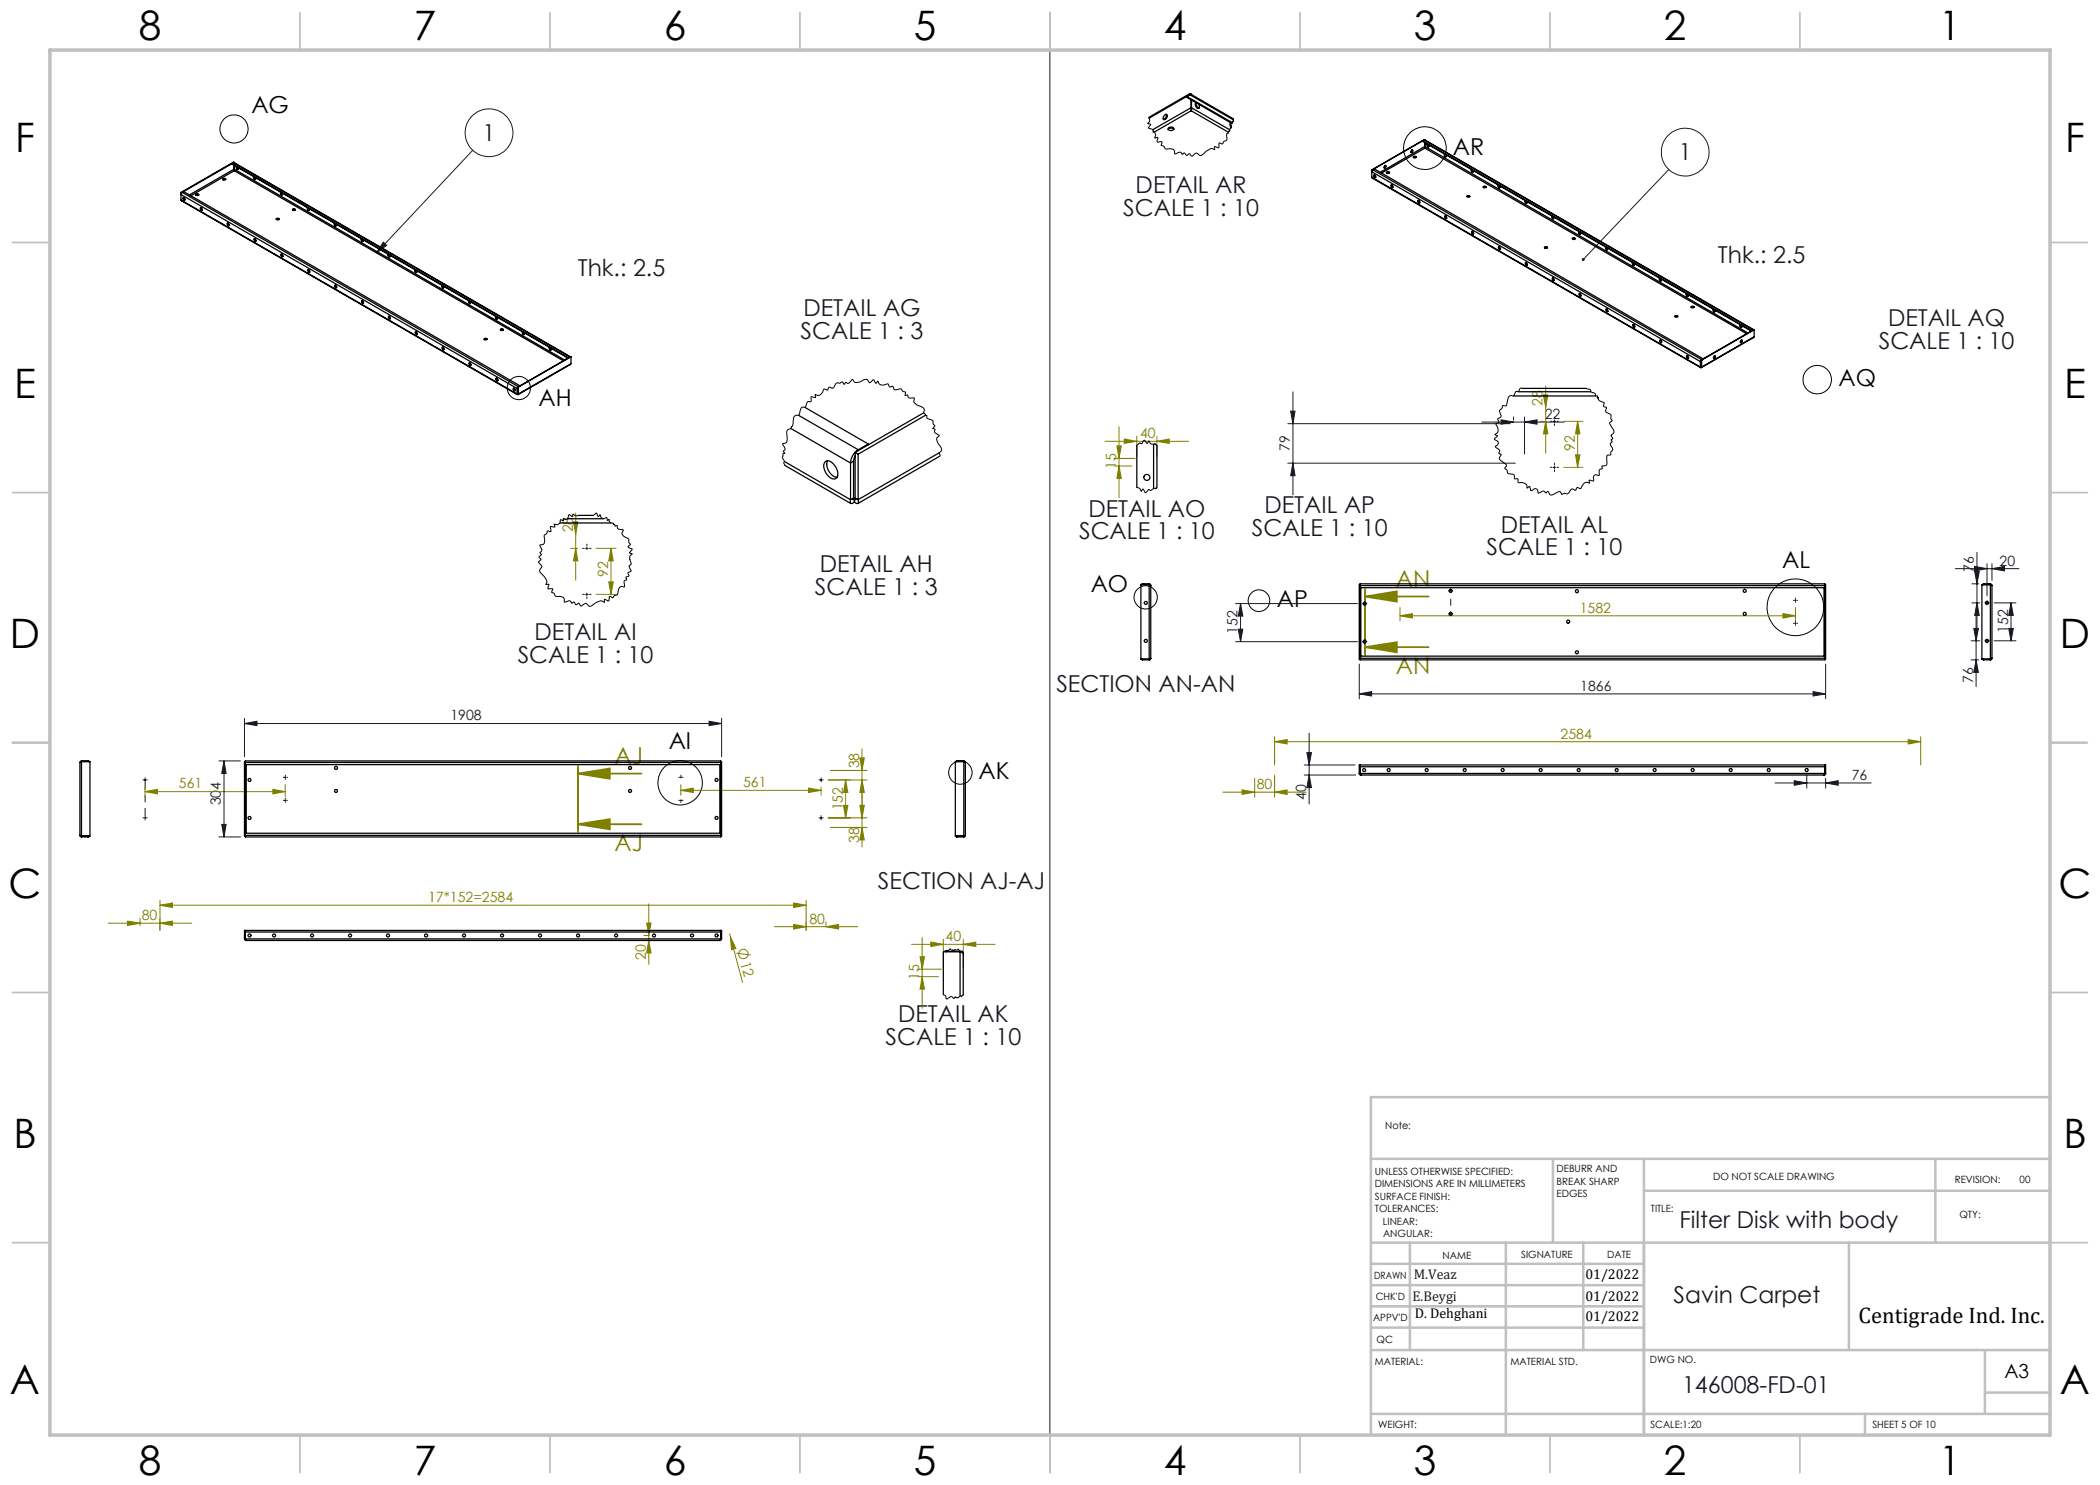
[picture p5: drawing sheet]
<svg xmlns="http://www.w3.org/2000/svg" width="420mm" height="297mm" viewBox="0 0 420 297" stroke-linecap="round" stroke-linejoin="round" font-family="sans-serif">
<g fill="none" stroke="#808000" stroke-width=".2">
<path d="M308.7 79h.9l-.5 2.5zM309.1 77.3v13.3M221 88.3h16.7M222.8 93.2h3.6M222.8 91.7h4.2M223.4 89.2h.9l-.5 2.5zM223.8 85.3v14.3M223.8 93.2l.5 2.5h-.9zM224.9 87.8l2.5 .5-2.5 .4zM227.4 87.2v4.1M231.4 88.3l2.5-.5v.9zM231.4 87.2v4.1"/>
<path d="M308.1 84.3h.9M309.1 84.3l.5 2.5h-.9zM312.7 84.3h3.8M312.7 93.5h3.8M315.1 91h.9l-.5 2.5zM315.5 84.3l.5 2.5h-.9zM315.5 84.3v9.2M114.1 109.7h1.4M114.7 104.4h.9l-.5 2.5zM115.1 102.6v13.4M115.1 109.7l.5 2.5h-.9zM119.2 118.9h4"/>
<path d="M119.2 109.7h4M121.7 116.4h1l-.5 2.5zM122.2 109.7v9.2M122.2 109.7l.5 2.5h-1zM280 123.2l2.5-.5v.9zM280 121.5v2.7M280 123.2h79.1M356.6 122.7l2.5 .5-2.5 .4zM359.1 121.5v2.7M29 158.3l2.5-.4v.9zM29 157.4v1.9M29 158.3h28"/>
<path d="M54.6 157.9l2.4 .4-2.4 .5zM57 156.9v2.4M136.2 158.1l2.4-.5v.9zM136.2 156.9v2.2M136.2 158.1h28M161.7 157.6l2.5 .5-2.5 .4zM164.2 157.4v1.7M165.6 156h7.8M166.1 154.1h7.3M169.1 156l.5 2.5h-.9zM169.1 156v7.6M172 151.6h.9l-.5 2.5z"/>
<path d="M172.4 149.8v19.6M172.4 156l.5 2.5h-.9zM244.6 158.4h16.7M248.4 158l2.5 .4-2.5 .5zM250.9 155.7v3.8M254.9 148.3l2.5-.4v.9zM254.9 147.4v5.6M254.9 148.3h129.2M254.9 158.4l2.5-.4v.9zM254.9 155v4.5M381.6 147.9l2.5 .4-2.5 .5zM384.1 147.4v5.6"/>
<path d="M165.6 163.6h7.8M166.1 165.5h7.3M168.7 161.1h.9l-.5 2.5zM172 161.1h.9l-.5 2.5zM172.4 165.5l.5 2.5h-.9zM21.7 184.6h16.6M25.5 184.2l2.5 .4-2.5 .5zM28 183.7v1.4M32 184.6l2.5-.4v.9zM32 181l2.5-.4v.9zM32 180.1v6M32 181h129.2"/>
<path d="M128.8 187.1h1M129.3 184.6h.9l-.4 2.5zM129.8 188.1l.4 2.5h-.9zM129.8 180.8v12.1M145.9 186.8l.2 .6M146.1 187.4l1.1 2.3-.9 .2zM146.1 187.4l2.4 9.1M147.2 190.6l2.9 .4M154.9 185.3h16.7M158.7 184.9l2.5 .4-2.5 .5zM158.7 180.6l2.5 .4-2.5 .5zM161.2 180.1v6"/>
<path d="M165.2 185.3l2.5-.4v.9zM165.2 184.4v.7M182.3 188.9h16.7M183.4 195.3h4.3M183.4 193.8h4.9M184 191.3h.9l-.5 2.5zM184.4 195.3l.5 2.5h-.9zM184.4 187.5v14.2M186.2 188.4l2.5 .5-2.5 .4zM188.7 187.9v5.6M192.7 188.9l2.5-.5v.9zM192.7 187.9v5.6"/>
<circle cx="148.7" cy="190.8" r=".93"/>
</g>
<g fill="none" stroke="#000" stroke-width=".2">
<circle cx="46.8" cy="25.8" r="2.82"/>
<circle cx="285" cy="29.6" r="4.3"/>
<circle cx="103.8" cy="77.6" r="2.32"/>
<circle cx="363.4" cy="75.9" r="2.85"/>
<circle cx="229.1" cy="119.5" r="2.32"/>
<circle cx="251.8" cy="120.1" r="2.16"/>
<circle cx="359.1" cy="121.4" r="5.7"/>
<circle cx="136" cy="156.6" r="4.4"/>
<circle cx="192.1" cy="154.5" r="2.33"/>
</g>
<path d="M273 119.3l6.4-1v2zM273 119.3h12.7M273 117.7v13.3M273 129.4l6.4-1v2.1zM273 129.4h12.7M115.6 154.7l6.4-1v2zM115.6 154.7h12.7M115.6 153.1v13.3M115.6 164.8l6.4-1v2.1zM115.6 164.8h12.7" fill="none" stroke="#808000" stroke-width=".35"/>
<g fill="none" stroke="#191924" stroke-width=".2">
<path d="M210 10v277M94.5 30.1l-19.2 20.5M333.8 33.9l-17.1 18M76.7 48.4l.6 .7-2 1.5zM258.6 78.4v20.6M257.6 92.6h45.5M257.6 84.7h44.4M258.1 82.2h.9l-.4 2.5zM258.6 92.6l.4 2.5h-.9zM296.4 84.4h16.4M300.2 84l2.5 .4-2.5 .4zM302.7 83.4v.6"/>
<path d="M304.9 84.4l2.5-.4v.8zM304.9 83.4v7.4M310.6 84.3h.5M310.6 93.5h.5M310.9 84v.5M310.9 93.2v.5M117.1 118.9h.5M117.4 118.6v.5M359.1 119.9v.3M391.1 113.7h12.7M394.4 116.8h1.3M394.9 113.3l2.5 .4-2.5 .5z"/>
<path d="M394.9 114.3h1l-.5 2.5zM395.4 110.5v16.4M397.4 112.7v6.5M398.4 113.7l2.5-.4v.9zM398.4 112.7v3.4M247.1 120.7h24.4M247.1 128.3h24.4M247.6 125.8h1l-.5 2.5zM248.1 120.7l.5 2.5h-1zM248.1 120.7v7.6M271.9 138.8l2.4-.5v.9zM271.9 132.8v7"/>
<path d="M271.9 138.8h93.2M272.8 120.7h.2M272.8 128.3h.2M272.9 120.6v.3M272.9 128.2v.2M290 122.8h.3M290.1 122.7v.2M359 120.1h.2M359 124.7h.2M359.1 124.6v.2M362.6 138.3l2.5 .5-2.5 .4zM365.1 132.8v7"/>
<path d="M394.2 128.2h1.8M394.2 132h1.5M394.4 120.6h1.6M394.8 125.7h.9l-.5 2.5zM395.2 132l.5 2.5h-.9zM395.2 121.8v15.5M395.4 120.6l.5 2.5h-1zM397.3 120.6h.2M397.4 120.4v.3M398.8 120.6h4.4M398.8 128.2h4.4M401.7 125.7h1l-.5 2.5z"/>
<path d="M402.2 120.6l.5 2.5h-1zM402.2 120.6v7.6M28.9 156h.2M29 155.9v.2M43.8 152.2h4.3M44.8 152.2l.4 2.5h-.9zM44.8 152.2v15.2M48.9 144.7l2.5-.5v.9zM48.9 143.7v7.6M48.9 144.7h95.4M56.9 155.5h.3M57 155.4v.2"/>
<path d="M57 159.9v.3M136.2 159.9v.3M141.8 144.2l2.5 .5-2.5 .4zM144.3 143.7v7.6M164.1 156h.2M164.2 155.9v.2M260.8 153h10.2M260.8 155h10.3M261.4 150.5h.9l-.5 2.5zM261.8 155l.5 2.5h-.9zM261.8 146.6v14.2M355 156.6h19.2"/>
<path d="M358.8 156.1l2.6 .5-2.6 .5zM361.4 155v2.6M365.1 156.6l2.5-.5v1zM365.1 155.7v1.9M43.8 167.4h4.3M44.3 164.9h.9l-.4 2.5zM56.9 160.1h.3M136 160.1h.3M164.1 163.6h.2M164.2 163.5v.2"/>
<circle cx="97.8" cy="26.5" r="4.8"/>
<circle cx="337" cy="30.4" r="4.8"/>
</g>
<g fill="none" stroke="#191924" stroke-width=".2" stroke-dasharray="15.2 1.3 1.3 1.3">
<path d="M310.4 84.3h-.4M310.4 93.5h-.4M310.9 83.8v-.4M310.9 84.8v.3M310.9 93v-.4M310.9 94v.3M311.4 84.3h.3M311.4 93.5h.3M116.9 118.9h-.4M116.9 109.7h-.4M117.4 119.4v.3M117.4 109.7v-.3"/>
<path d="M117.4 109.7h-.3M117.4 109.7v.2M117.4 109.7h.2M117.4 109.2v-.4M117.9 118.9h.3M117.9 109.7h.3M289.9 118.2h-.2M290.1 118.2v-.2M290.1 118.2h-.1M290.1 118.2v.1M290.1 118.2h.2M290.1 117.9v-.2"/>
<path d="M290.4 118.2h.2M359.1 119.8v-.2M272.7 120.7h-.2M272.7 128.3h-.2M273 120.5v-.2M273 121v.1M273 128.1v-.2M273 128.6v.1M273.2 120.7h.2M273.2 128.3h.2M289.9 122.8h-.2M290.1 123v.2"/>
<path d="M290.4 122.8h.2M358.9 120.1h-.2M358.9 124.7h-.2M359.1 120.3v.2M359.1 124.4v-.2M359.1 124.9v.2M359.4 120.1h.1M359.4 124.7h.1M397.2 120.6h-.2M397.2 128.2h-.2M397.4 120.3v-.2M397.4 128.2v-.2"/>
<path d="M397.4 128.2h-.1M397.4 128.2v.1M397.4 128.2h.1M397.4 128.4v.2M397.7 120.6h.1M397.7 128.2h.1M28.8 156h-.2M29 155.7v-.2M29.3 156h.1M56.8 155.5h-.2M57.1 155.2v-.2M57.1 155.7v.2"/>
<path d="M57.1 159.8v-.2M57.3 155.5h.2M135.9 155.5h-.2M136.2 155.5v-.2M136.2 155.5h-.1M136.2 155.5v.1M136.2 155.5h.1M136.2 155.2v-.2M136.4 155.5h.2M164 156h-.2M164.2 155.7v-.2M164.2 156.2v.2"/>
<path d="M164.5 156h.1M28.8 163.6h-.2M29 163.6v-.2M29 163.6h-.1M29 163.6v.1M29 163.6h.1M29 163.8v.2M29.3 163.6h.1M56.8 160.1h-.2M57.1 160.3v.2M57.3 160.1h.2M135.9 160.1h-.2"/>
<path d="M136.2 160.3v.2M136.4 160.1h.2M164 163.6h-.2M164.2 163.3v-.2M164.2 163.8v.2M164.5 163.6h.1"/>
</g>
<path d="M29 163.3v-7.1" fill="none" stroke="#191924" stroke-width=".2" stroke-dasharray="15.2 1.3 1.3 1.3" stroke-dashoffset="13.6"/>
<path d="M290.1 122.5v-4.1" fill="none" stroke="#191924" stroke-width=".2" stroke-dasharray="15.2 1.3 1.3 1.3" stroke-dashoffset="15.1"/>
<g fill="none" stroke="#c0c0c0" stroke-width=".35">
<path d="M60 2.5v7.5M110 2.5v7.5M160 2.5v7.5M210 2.5v7.5M260 2.5v7.5M310 2.5v7.5M360 2.5v7.5M2.5 48.5h7.5M410 48.5h7.5M2.5 98.5h7.5M410 98.5h7.5M2.5 148.5h7.5"/>
<path d="M410 148.5h7.5M2.5 198.5h7.5M410 198.5h7.5M2.5 248.5h7.5M410 248.5h7.5M60 287v7.5M110 287v7.5M160 287v7.5M210 287v7.5M260 287v7.5M310 287v7.5M360 287v7.5"/>
</g>
<g fill="none" stroke="#c0c0c0" stroke-width=".5">
<path d="M410 219.4h-135.8v67.4M274.2 231.8h135.8M310.6 231.8v16.7M328.8 231.8v55.2M328.8 238.2h81.2M387.1 231.8v16.7M274.2 248.5h135.8M274.2 257h54.6M274.2 252.8h54.6M282 248.5v21.5M301.2 248.5v38.3M316.7 248.5v21.5"/>
<path d="M369.8 248.5v21.5M274.2 265.5h54.6M274.2 261.3h54.6M274.2 270h135.8M397 270v12.8M397 278.5h13M274.2 282.8h135.8M373 282.8v4.2"/>
</g>
<path d="M10 10h400v277h-400z" fill="none" stroke="#c0c0c0" stroke-width=".7"/>
<path d="M115.6 154.7l6.4-1v2zM115.6 164.8l6.4-1v2.1zM273 119.3l6.4-1v2zM273 129.4l6.4-1v2.1z" fill="#808000"/>
<path d="M76.7 48.4l.6 .7-2 1.5zM316.4 51.7v.4l.3-.2-.3 .2a.31 .31 0 0 0 .5 0 .31 .31 0 0 0 0-.4 .31 .31 0 0 0-.5 0z" fill="#191924"/>
<g fill="#808000">
<path d="M146.1 187.4l1.1 2.3-.9 .2z"/>
<path d="M356.6 122.7l2.5 .5-2.5 .4zM280 123.2l2.5-.5v.9z"/>
<path d="M136.2 158.1l2.4-.5v.9zM161.7 157.6l2.5 .5-2.5 .4zM29 158.3l2.5-.4v.9zM54.6 157.9l2.4 .4-2.4 .5zM32 181l2.5-.4v.9zM158.7 180.6l2.5 .4-2.5 .5z"/>
<path d="M254.9 148.3l2.5-.4v.9zM381.6 147.9l2.5 .4-2.5 .5z"/>
<path d="M32 184.6l2.5-.4v.9zM25.5 184.2l2.5 .4-2.5 .5zM254.9 158.4l2.5-.4v.9zM248.4 158l2.5 .4-2.5 .5z"/>
<path d="M223.8 93.2l.5 2.5h-.9zM223.4 89.2h.9l-.5 2.5z"/>
<path d="M172.4 156l.5 2.5h-.9zM172 151.6h.9l-.5 2.5zM121.7 116.4h1l-.5 2.5zM122.2 109.7l.5 2.5h-1zM115.1 109.7l.5 2.5h-.9zM114.7 104.4h.9l-.5 2.5zM309.1 84.3l.5 2.5h-.9zM308.7 79h.9l-.5 2.5z"/>
<path d="M184.4 195.3l.5 2.5h-.9zM184 191.3h.9l-.5 2.5z"/>
<path d="M169.1 156l.5 2.5h-.9zM168.7 161.1h.9l-.5 2.5zM172 161.1h.9l-.5 2.5zM172.4 165.5l.5 2.5h-.9zM129.3 184.6h.9l-.4 2.5zM129.8 188.1l.4 2.5h-.9zM315.5 84.3l.5 2.5h-.9zM315.1 91h.9l-.5 2.5z"/>
<path d="M158.7 184.9l2.5 .4-2.5 .5zM165.2 185.3l2.5-.4v.9z"/>
<path d="M186.2 188.4l2.5 .5-2.5 .4zM192.7 188.9l2.5-.5v.9zM224.9 87.8l2.5 .5-2.5 .4zM231.4 88.3l2.5-.5v.9z"/>
</g>
<g fill="#191924">
<path d="M304.9 84.4l2.5-.4v.8zM300.2 84l2.5 .4-2.5 .4z"/>
<path d="M48.9 144.7l2.5-.5v.9zM141.8 144.2l2.5 .5-2.5 .4zM271.9 138.8l2.4-.5v.9zM362.6 138.3l2.5 .5-2.5 .4z"/>
<path d="M394.9 113.3l2.5 .4-2.5 .5zM398.4 113.7l2.5-.4v.9z"/>
<path d="M395.4 120.6l.5 2.5h-1zM394.9 114.3h1l-.5 2.5z"/>
<path d="M258.6 92.6l.4 2.5h-.9zM258.1 82.2h.9l-.4 2.5z"/>
<path d="M44.8 152.2l.4 2.5h-.9zM44.3 164.9h.9l-.4 2.5zM248.1 120.7l.5 2.5h-1zM247.6 125.8h1l-.5 2.5zM261.4 150.5h.9l-.5 2.5zM261.8 155l.5 2.5h-.9zM402.2 120.6l.5 2.5h-1zM401.7 125.7h1l-.5 2.5zM394.8 125.7h.9l-.5 2.5zM395.2 132l.5 2.5h-.9z"/>
<path d="M358.8 156.1l2.6 .5-2.6 .5zM365.1 156.6l2.5-.5v1z"/>
</g>
<g fill="none" stroke="#000" stroke-width=".25">
<path d="M237.4 19.3l9.1 5.2M237.4 19.3v.2l9 5.2M238 19l.3-.1 8.3 4.8M238 19l-.6 .3M238 19l8.6 4.9M238.2 18.8l-8.4 4.8M238.2 18.8v.1M238.2 20v1.6M238.2 18.8l-.2-.1-8.2 4.8M36.2 38.5v1.5M36.2 38.5l.1 .1M36.3 38.6h.1"/>
<path d="M36.4 38.5l-.2 .4 67.2 38.8M36.4 38.5l67.2 38.8M36.4 38.5l.3-.2 67.3 38.8M36.6 39.6a.25 .25 0 0 1 .3 .1 .25 .25 0 0 1-.1 .3zM36.7 39.5l.1 .4 .2 .1M36.9 39.6l-.2 .1M37 39.8l-.2 .1M39.2 39l.2-.1 .4 .1M39.2 38.9l.2-.1a.24 .24 0 0 1 .3 0 .24 .24 0 0 1 0 .4 .24 .24 0 0 1-.4-.1zM44.6 35.9l.2-.1 .4 .1M44.6 35.7h.4a.23 .23 0 0 1-.1 .3 .23 .23 0 0 1-.3-.3zM46.4 32.7l67.2 38.9"/>
<path d="M46.4 32.7l67.2 38.8M46.7 32.6l.1-.1 67.3 38.8-.2 .1M46.7 32.6l-.3 .1M46.7 32.6l67.2 38.8M46.8 33.8v.3M46.8 32.5l-10.5 6.1M46.8 32.5h.1M46.8 33.1v.7M46.8 33.8l-8.9 5.2M46.8 32.5l-.1-.1-10.5 6.1M46.8 34.1l-8.6 5.1M46.8 34.1l65.8 38"/>
<path d="M46.8 33.8l66.1 38.2M47.6 33.5l.1 .2a.25 .25 0 0 1-.4 .1 .25 .25 0 0 1 0-.4l.1 .3 .2 .2M51 35.5a.24 .24 0 0 1 .2 .3 .24 .24 0 0 1-.4 .1 .24 .24 0 0 1-.1-.3l.1-.2 .1 .4 .2 .1M56.2 38.4a.31 .31 0 0 0-.1 .4 .31 .31 0 0 0 .4 .1l-.1-.3M56.2 38.5v.3l.3 .1M232.9 23a.35 .35 0 0 1 .6 0 .35 .35 0 0 1-.1 .5 .41 .41 0 0 1-.3 .4 .41 .41 0 0 1-.5-.2zM233.2 22.9a.77 .77 0 0 1-.5 .9M233.6 25.9a.88 .88 0 0 1 1.2 0M233.8 25.5a.58 .58 0 0 1 .6-.1 .58 .58 0 0 1 .3 .5 .63 .63 0 0 1-.6 .2 .63 .63 0 0 1-.5-.5zM238.2 21.6v.6M238.2 21.6l-7.6 4.3M238.2 22.2l-7.3 4.2"/>
<path d="M238.2 22.2l7.4 4.2M238.3 21.6l-.1 .6M238.3 21.6l7.6 4.3M238.3 20v1.6M239.7 20.8a.41 .41 0 0 1 .2 .5 .41 .41 0 0 1-.4 .3h-.1a.55 .55 0 0 1-.1-1 .87 .87 0 0 0 .6 1M246.2 24.6a.54 .54 0 0 0-.1 .8M246.2 24.6v.5M274.4 35.5v.1l65.7 37.9M274.4 35.5l65.7 37.9M274.4 34v1.5M274.4 34h.1M274.4 34v.1"/>
<path d="M274.6 34l-.2 .4 65.7 37.9M274.6 34l65.7 37.9M274.6 34l.3-.2 65.7 38M274.7 35.1a.25 .25 0 0 1 .4 .1 .25 .25 0 0 1-.1 .3zM274.8 35l.2 .4 .1 .1M275 35.1l-.2 .1M275.1 35.3l-.1 .1M276.9 33.2l.1-.1a.21 .21 0 0 1 .2 .3 .21 .21 0 0 1-.4 0zM277.1 33.1v.3l-.3 .2M277.3 34.5l.2-.1a.24 .24 0 0 1 .3-.1 .24 .24 0 0 1 0 .4 .24 .24 0 0 1-.3 0zM277.3 34.6l.2-.1 .4 .1M278.2 37a.26 .26 0 0 1 .4 .2 .26 .26 0 0 1-.2 .3l-.2-.3z"/>
<path d="M278.3 37l.1 .4 .2 .1M282.4 30a.22 .22 0 0 1 .1 .3 .22 .22 0 0 1-.3 0zM282.5 30v.3l-.3 .2M282.7 31.4l.1-.1a.25 .25 0 0 1 .4 0 .25 .25 0 0 1-.1 .3 .25 .25 0 0 1-.3 0zM282.7 31.5l.1-.1 .4 .1M284.6 28.2l65.7 37.9M284.6 28.2l65.6 38M284.9 28l65.8 37.9M284.9 28l-.3 .2M284.9 28l65.7 38M284.9 29.3l.1 .3M284.9 27.9l-10.5 6.1"/>
<path d="M284.9 27.9v.1M284.9 28.5v.8M284.9 29.3l-8.9 5.2M285 29.6l-8.7 5M285 29.6l64.3 37.1M285 29.3v.3M285 29.3l64.6 37.3M285 28.5v.8M285.5 28.8a.28 .28 0 0 0-.1 .4 .28 .28 0 0 0 .4 0l-.1-.2M285.5 28.8l.1 .4 .2 .1M289.2 31a.21 .21 0 0 1 0 .3 .21 .21 0 0 1-.2 .1 .21 .21 0 0 1-.1-.3l.1-.3v.4l.2 .1M293.4 39.3l.2-.1 .4 .1"/>
<path d="M293.4 39.2l.1-.1a.24 .24 0 0 1 .4 0 .24 .24 0 0 1 0 .4 .24 .24 0 0 1-.4-.1zM294.5 34.1l.1 .2a.25 .25 0 0 1-.3 0 .25 .25 0 0 1 0-.4l.1 .4 .2 .1M296.7 37.5l.2-.2 .3 .2M296.7 37.2h.4a.23 .23 0 0 1-.2 .4 .23 .23 0 0 1-.2-.3zM299.9 37.2l.1 .4h-.2l-.2-.4 .1-.2 .1 .4 .2 .1M36.2 40l67.2 38.9M36.2 40l67.2 38.8M40.1 41.5l.4 .3a.21 .21 0 0 1-.3 .3 .2 .2 0 0 1-.1-.3zM40.1 41.5v.3l.3 .2M45.4 44.7a.25 .25 0 0 1 .4 .1 .25 .25 0 0 1-.2 .4zM45.5 44.6v.2l.3 .3M50.9 47.7a.26 .26 0 0 1 .3 .2 .26 .26 0 0 1-.2 .3l-.2-.2z"/>
<path d="M50.9 47.7l.1 .5h.2M55.2 43.7l.2-.1a.23 .23 0 0 1 .4 .1 .23 .23 0 0 1-.1 .3 .23 .23 0 0 1-.3 0zM55.2 43.8l.2-.1 .4 .1M56.2 50.9a.27 .27 0 0 1 .3 .1 .27 .27 0 0 1-.1 .4l-.2-.3zM56.3 50.8v.4l.3 .1M58.5 42l.1-.1 .5 .1M58.5 41.8h.5a.25 .25 0 0 1-.2 .3 .25 .25 0 0 1-.3-.3zM61.6 54a.25 .25 0 0 1 .3 .1 .25 .25 0 0 1-.1 .4zM61.6 41.6a.26 .26 0 0 0-.1 .3 .26 .26 0 0 0 .4 .1l-.1-.3M61.6 41.6v.3l.2 .1M61.7 53.9l.1 .5h.1M66.9 44.7a.26 .26 0 0 0 0 .3 .26 .26 0 0 0 .3 .1v-.3"/>
<path d="M66.9 44.7l.1 .3 .2 .2M67 57a.28 .28 0 0 1 .3 .2 .28 .28 0 0 1-.2 .4l-.2-.3zM67 57l.1 .4 .2 .1M72.3 47.8a.28 .28 0 0 0 0 .3 .28 .28 0 0 0 .3 .1l-.1-.3M72.3 47.8l.1 .3 .2 .2M77.9 51l.1 .1a.18 .18 0 0 1-.1 .3 .18 .18 0 0 1-.3-.1l.1-.4 .1 .3 .2 .2M83.3 54.1l.1 .2a.26 .26 0 0 1-.5 .1 .26 .26 0 0 1 .1-.4l.1 .3 .3 .2M88.4 57.1a.28 .28 0 0 0 0 .3 .28 .28 0 0 0 .4 .1l-.1-.3M88.4 57.1l.1 .3 .2 .2M283.6 40.1a.27 .27 0 0 1 .3 .2 .27 .27 0 0 1-.1 .3l-.2-.2zM283.7 40.1v.4l.3 .1M289 43.2a.27 .27 0 0 1 .3 .2 .27 .27 0 0 1-.1 .3l-.3-.3z"/>
<path d="M289.1 43.2v.3l.2 .2M294.3 46.4a.25 .25 0 0 1 .4 .1 .25 .25 0 0 1-.2 .3zM294.4 46.3l.1 .3 .2 .2M299.7 49.4a.27 .27 0 0 1 .4 .2 .27 .27 0 0 1-.2 .3l-.2-.2zM299.8 49.4v.3l.3 .2M305.1 52.5a.27 .27 0 0 1 .3 .2 .27 .27 0 0 1-.1 .3l-.3-.3zM305.2 52.5v.3l.3 .2M305.3 40.3v.1a.19 .19 0 0 1 0 .3 .19 .19 0 0 1-.3-.2v-.4l.4 .5M308.9 49.6l.2-.2 .4 .2M308.9 49.4h.5a.26 .26 0 0 1-.2 .3 .26 .26 0 0 1-.3-.2zM310.5 55.6a.26 .26 0 0 1 .3 .2 .26 .26 0 0 1-.1 .3l-.3-.2zM310.6 55.6v.3l.2 .2"/>
<path d="M310.7 43.4l.1 .2a.25 .25 0 0 1-.4 0 .25 .25 0 0 1 0-.4l.1 .4 .2 .1M314.5 47.7l.1-.1a.23 .23 0 0 1 .4 0 .23 .23 0 0 1-.1 .3 .23 .23 0 0 1-.3 0zM314.5 47.8l.1-.1 .4 .1M315.8 46.4l-.1 .2 .3 .3 .1-.1v-.3M315.8 58.7a.27 .27 0 0 1 .4 .2 .27 .27 0 0 1-.1 .3l-.3-.2zM315.8 46.4l.1 .3 .2 .1M315.9 58.7v.2l.3 .3M321.4 49.6a.24 .24 0 0 1 .1 .3 .24 .24 0 0 1-.3 .1 .24 .24 0 0 1-.1-.3l.1-.2v.2l.3 .2M326.8 52.7l.1 .2a.25 .25 0 0 1-.4 0 .25 .25 0 0 1 .1-.3v.2l.2 .3M332.2 55.8a.24 .24 0 0 1 .1 .3 .24 .24 0 0 1-.3 .1 .24 .24 0 0 1-.1-.3v-.2l.1 .2 .2 .3M337.5 58.9a.24 .24 0 0 1 .2 .3 .24 .24 0 0 1-.4 .1 .24 .24 0 0 1-.1-.3l.1-.3v.3l.3 .2M72.3 60.1l.4 .2v.4l-.4-.2z"/>
<path d="M72.4 60.1l.1 .4 .2 .1M77.7 63.2l.2 .1a.24 .24 0 0 1 .3 .3 .24 .24 0 0 1-.3 .2 .24 .24 0 0 1-.2-.3zM77.8 63.2l.1 .4 .2 .1M83 66.4a.29 .29 0 0 1 .4 .1 .29 .29 0 0 1-.1 .4l-.3-.3zM83.1 66.3l.1 .4 .2 .1M88.4 69.5h.3l.1 .2a.16 .16 0 0 1 0 .3 .16 .16 0 0 1-.3-.1zM88.5 69.4l.1 .4 .2 .1M93.8 72.6a.25 .25 0 0 1 .3 .1 .25 .25 0 0 1-.1 .4zM93.9 72.5l.1 .4 .2 .1M94 60.3l.1 .2a.26 .26 0 0 1-.4 .1 .26 .26 0 0 1 .1-.4l.3 .5M96.8 67.7h.6a.27 .27 0 0 1-.3 .3 .27 .27 0 0 1-.3-.3zM96.8 67.9l.3-.2 .3 .2"/>
<path d="M99.2 75.7a.26 .26 0 0 1 .3 .1 .26 .26 0 0 1-.1 .4l-.2-.3zM99.3 75.6v.4l.3 .1M99.4 63.4l.1 .2a.26 .26 0 0 1-.4 .1 .26 .26 0 0 1 .1-.4v.3l.3 .2M100.1 65.9l.2-.1a.23 .23 0 0 1 .3 0 .23 .23 0 0 1 0 .3 .23 .23 0 0 1-.4 0zM100.1 66l.2-.1 .3 .1M102.6 77.7a.25 .25 0 0 1 .4 .1 .25 .25 0 0 1-.2 .4zM102.7 77.6l.1 .4 .2 .1M103.4 78.8l.1 .1M103.4 77.7v1.1M103.5 78.8h.1M103.5 77.6l-.1 .1M103.5 77.6v1.2"/>
<path d="M103.5 78.8h-.1M103.5 78.8v.1M103.6 77.5l-.1 .1M103.6 77.4h.1M103.6 78.8h.1M103.6 77.4v1.4M103.6 77.3l-.2 .4M103.6 77.3h.1M103.6 78.8l.1 .1h-.2M104 77.1h.1M104 77.1l-.4 .2M104.8 66.5l.1 .2a.26 .26 0 0 1-.4 .1 .26 .26 0 0 1 0-.4l.3 .5"/>
<path d="M110.1 69.6l.1 .2a.24 .24 0 0 1-.3 .1 .24 .24 0 0 1 0-.4l.1 .4 .2 .1M113.4 71.7l-.1-.2v.3M113.6 71.5v.1M113.9 71.4l-.3 .1M113.9 71.4h.1M114.2 72.7l-10.6 6.2M114.2 71.4l-10.6 6M114.2 71.4v1.3M114.2 72.7l-10.6 6.1M302.7 79.2h16.4M303.6 78.3h14.5M304.5 77.7h12.8"/>
<path d="M321.2 61.8l.3 .1 .1 .3a.26 .26 0 0 1-.4 0 .26 .26 0 0 1 0-.4zM321.3 61.8v.3l.3 .2M326.6 65a.25 .25 0 0 1 .3 .1 .25 .25 0 0 1-.1 .3zM326.7 64.9l-.1 .2 .4 .3M331.9 68.1a.26 .26 0 0 1 .4 .1 .26 .26 0 0 1-.1 .3zM332 68l.1 .4 .2 .1M335 63.2h.5a.28 .28 0 0 1-.2 .3 .28 .28 0 0 1-.3-.3zM335 63.3l.1-.1 .4 .1M337.4 71.1l.2 .1 .1 .4h-.3zM337.4 71.1v.3l.3 .2M338.2 61.4a.26 .26 0 0 1 .4-.2 .26 .26 0 0 1 .1 .4h-.4zM338.2 61.5l.2-.2 .4 .2"/>
<path d="M340.1 73.4v.2l.1-.1M340.1 72.3v1.1M340.2 73.4h.1M340.2 73.4h-.1M340.2 72.1l-.1 .2M340.2 72h.1M340.2 72v1.5M340.3 71.9l-.2 .4M340.3 71.9h.1M340.3 73.4l-.1 .1M340.3 72v1.4M340.6 71.8l-.3 .1"/>
<path d="M340.6 71.8h.1M342.8 71.2h.1a.25 .25 0 0 1 .2 .3 .25 .25 0 0 1-.4 .1zM342.9 62l.1 .3a.27 .27 0 0 1-.4-.1 .27 .27 0 0 1 .1-.4l.1 .5h.2M343 71.1l-.1 .3-.2 .2M348.1 64.9l-.1 .4 .2 .2h.2l-.1-.4M348.1 65v.3l.3 .1M348.2 68.1l.1-.1a.24 .24 0 0 1 .1 .4 .24 .24 0 0 1-.3 0zM348.4 68l-.1 .3-.2 .2M350.3 66.1v.1M350.6 66l-.3 .1M350.6 66h.1M350.7 65.9l-.1 .1"/>
<path d="M350.7 65.9l-10.5 6.1M350.7 65.9l.1 .1M350.8 67.3l-10.5 6.2M350.8 66l-10.5 6M350.8 66v1.3M350.8 67.3l-10.5 6.1M156.9 92.3l13.2 7.6M157 93.1l13.2 7.6M158.2 85.7l11.9 6.9M159.7 83.1l12 6.9M161 81.5l12.6 7.3M165 92.4a1.32 1.32 0 0 1 1.9 .7 2.04 2.04 0 0 1 .3 2.6 2.11 2.11 0 0 1-2.3-1.9 1.41 1.41 0 0 1 .1-1.4z"/>
<path d="M165.5 92.1a2.64 2.64 0 0 0 1.9 3.4M170.1 99.9v.8h.3l.5-.3M170.1 92.6v7.3M170.7 99.6l-.1 .4 .3-.3M170.7 92.2l-.6 .4M170.7 92.2v7.4M170.7 99.6l-.6 .3M170.7 99.6l.2 .1M170.9 99.7v.7M171 91.2l-.3 1M171 99.6l.1 .4-.2-.3M171 90.5l.6 .3"/>
<path d="M171 99.6l.6 .3M171 90.5v9.1M171 99.6l-.1 .1M171.6 99.9l.1 .6-.2 .2-.6-.3M171.6 90.8v9.1M171.7 90a3.3 3.3 0 0 0-1.6 2.6M171.7 90v.1M173.6 88.8l-1.9 1.2M173.6 88.8v.2M184.7 82.6l-13.7 7.9M185.1 83.1l-13.5 7.7M187.8 90.6l-16.2 9.3"/>
<path d="M187.9 91.3l-16.3 9.4M227.4 89.1v8.4M230.7 88.9v8.8M231.4 89.1v8.3M112 104.6h10.2M113.5 103.7h7.2M115.6 103.1h3M228.2 116.9h1.6l.4 .2M228.2 116.9v14.9M228.5 116.9l1.5 .1M228.5 116.8l-.3 .1M228.5 116.9h-.1"/>
<path d="M228.5 116.8h1.3M228.5 116.8v.1M229.8 116.8h.2l.2 .3M229.8 116.8v15.2M230.2 117.1v14.6M272 116.9v.1M272 116.9h-.1v14.9h.1M272 116.9v14.9M272 116.8h93v.3h-93zM272 117.1v.4h93M272.2 117.5v13.7M364.8 117.5v13.7"/>
<path d="M365 116.9v.1M365 116.9v14.9M365 116.9h.1v14.9h-.1M396.7 116.9l1.6 .1M396.7 116.8l-.2 .1M396.7 116.9h-.1M396.7 116.8h1.4M396.7 116.8v.1M398.1 116.8l.3 .3M398.1 116.8v15.2M398.4 117.1l-.3-.2h-1.7v14.9h1.7M398.4 117.1v14.6"/>
<path d="M228.2 131.8h1.6M228.2 131.8l.3 .2M228.4 131.8l.1 .2M228.5 132h1.3M230 131.8l-.2 .1M230.2 131.7l-.4 .1M230.2 131.7l-.4 .3M272 131.7h93v.3h-93zM272 131.8h.1M365 131.8h.1M365 131.2h-93v.5M396.5 131.8l.2 .2"/>
<path d="M396.6 131.8l.1 .2M396.7 132h1.4M398.3 131.8l-.2 .1M398.4 131.7l-.3 .1M398.4 131.7l-.3 .3M16 152.5l.3-.2h1.7v14.9h-1.7l-.3-.1M16 152.5v14.6M16.3 152.2l-.3 .3M16.3 152.2h1.3M16.3 152.2v15.2M17.6 152.3l-1.5 .1M17.6 152.3h.2"/>
<path d="M17.6 152.2l.3 .1M17.6 152.2v.1M49 152.3l.1 .1M49 152.3v14.9M49 152.3h-.1v14.9h.1M49.1 152.2h95v.3h-95zM49.2 152.9v13.7M144 152.9v13.7M144.1 152.5v.4h-95M144.2 152.3l-.1 .1M144.2 152.3h.1v14.9h-.1M144.2 152.3v14.9"/>
<path d="M191.4 152.3l1.5 .1M191.4 152.3h-.1M191.4 152.2l-.3 .1M191.4 152.2h1.4M191.4 152.2v.1M192.8 152.2l.3 .3M192.8 152.2v15.2M193.1 152.5l-.3-.2h-1.7v14.9h1.7l.3-.1M193.1 152.5v14.6M271.9 154.7l.3 .3M271.9 154.7v-1.7h93.2v1.7M271.9 154.7h93.2"/>
<path d="M272 153l.1 1.9M272 153.3v1.4l.2 .3M272 153.3h93v-.3v1.7M272 153v.3M272.2 155h92.6M365 154.7l-.2 .3M365 154.7l-.1 .2M365.1 154.7l-.3 .3M16 167.1l.3 .3M16.1 167.2h1.5M16.3 167.4h1.3M17.6 167.2v.2"/>
<path d="M17.8 167.2h-.2M17.9 167.2l-.3 .2M49.1 167.1h95v.3h-95zM49.1 167.2h-.1M49.1 166.6h95v.5M144.1 167.2h.1M191.1 167.2l.3 .2M191.3 167.2h.1M191.4 167.4h1.4M191.4 167.2v.2M192.9 167.2h-1.5M193.1 167.1l-.3 .3"/>
<path d="M48.9 187.8l.3 .3M48.9 187.8v-1.7h95.4v1.7M48.9 187.8h95.4M49 187.8l.1 .1M49.1 187.8l.1 .3M49.2 188.1h94.8M144.1 186.4h-95v-.3l-.1 1.7M144.1 186.1v.3M144.1 186.4v1.4l-.1 .3M144.2 186.1v1.8h-.1M144.3 187.8l-.3 .3M188.7 190.5v8.4"/>
<path d="M188.9 190.4h3.1M189.3 190.3l-.2 .1M189.3 190.3h2.7M189.3 190.2v.1M190.5 190h.4M192 190.4l.7 .3M192 190.3l.3 .2M192 190.2v.1M192 190.4v8.8M192.6 190.5l.1 .2M192.7 190.7v8.2"/>
<circle cx="229.4" cy="95.5" r=".6"/>
<circle cx="290.1" cy="118.2" r=".31"/>
<circle cx="315.4" cy="118.2" r=".31"/>
<circle cx="349" cy="118.2" r=".3"/>
<circle cx="229.1" cy="128.2" r=".3"/>
<circle cx="229.2" cy="120.6" r=".31"/>
<circle cx="272.9" cy="120.7" r=".3"/>
<circle cx="272.9" cy="128.3" r=".3"/>
<circle cx="290.1" cy="122.8" r=".31"/>
<circle cx="313.6" cy="124.3" r=".3"/>
<circle cx="315.4" cy="130.4" r=".3"/>
<circle cx="348.9" cy="122.8" r=".3"/>
<circle cx="397.4" cy="128.2" r=".3"/>
<circle cx="397.4" cy="120.6" r=".31"/>
<circle cx="49.9" cy="156" r=".3"/>
<circle cx="67.2" cy="153.6" r=".31"/>
<circle cx="67.2" cy="158.2" r=".31"/>
<circle cx="126" cy="153.6" r=".3"/>
<circle cx="126" cy="158.2" r=".3"/>
<circle cx="143.3" cy="156" r=".3"/>
<circle cx="272.8" cy="154" r=".3"/>
<circle cx="277.7" cy="154" r=".3"/>
<circle cx="285.3" cy="154" r=".3"/>
<circle cx="292.9" cy="154" r=".3"/>
<circle cx="300.5" cy="154" r=".3"/>
<circle cx="308.1" cy="154" r=".3"/>
<circle cx="315.7" cy="154" r=".31"/>
<circle cx="323.3" cy="154" r=".3"/>
<circle cx="330.9" cy="154" r=".3"/>
<circle cx="338.5" cy="154" r=".3"/>
<circle cx="346.1" cy="154" r=".3"/>
<circle cx="353.7" cy="154" r=".3"/>
<circle cx="361.3" cy="154" r=".3"/>
<circle cx="49.9" cy="163.6" r=".3"/>
<circle cx="143.3" cy="163.6" r=".3"/>
<circle cx="49.9" cy="187.1" r=".3"/>
<circle cx="54.8" cy="187.1" r=".3"/>
<circle cx="62.4" cy="187.1" r=".3"/>
<circle cx="70" cy="187.1" r=".3"/>
<circle cx="77.6" cy="187.1" r=".3"/>
<circle cx="85.2" cy="187.1" r=".3"/>
<circle cx="92.8" cy="187.1" r=".3"/>
<circle cx="100.4" cy="187.1" r=".3"/>
<circle cx="108" cy="187.1" r=".3"/>
<circle cx="115.6" cy="187.1" r=".3"/>
<circle cx="123.2" cy="187.1" r=".3"/>
<circle cx="130.8" cy="187.1" r=".29"/>
<circle cx="138.4" cy="187.1" r=".3"/>
<circle cx="143.3" cy="187.1" r=".3"/>
</g>
<path d="M229.8 23.5l-.1 .1a.73 .73 0 0 1-.1 1.1l.5 .1-.1 .3a.31 .31 0 0 0-.3 .3 .31 .31 0 0 0 .2 .3l.7 .2v.5a.73 .73 0 0 1 .4 1.2l.5-.1-.1 .9h1l-.1 .3a.31 .31 0 0 0 0 .4 .31 .31 0 0 0 .4 .1h.1a.77 .77 0 0 0 1.2 .5 .85 .85 0 0 1 1 1.1h.1a.85 .85 0 0 1 1.2-.1l.2 .2a.34 .34 0 0 1 .4-.3 .34 .34 0 0 1 .3 .3 .37 .37 0 0 0 .4 .1 .37 .37 0 0 0 .2-.3l.2 .1a.4 .4 0 0 0 .3 .4 .4 .4 0 0 0 .5-.3 .62 .62 0 0 1 .6-.3 .62 .62 0 0 1 .5 .4 1.38 1.38 0 0 0 1.4-.8l.2-.1a1.12 1.12 0 0 1 1.5-.2l-.1-.6a.71 .71 0 0 0 .9 .1v-.1a.42 .42 0 0 1 .2-.7 .37 .37 0 0 0 .5 .2 .37 .37 0 0 0 .2-.4l.1-.1a.65 .65 0 0 0 .6-.4 .65 .65 0 0 0-.1-.7 .46 .46 0 0 1 .4-.6l-.1-.2 .3-.1-.1-.1 .2-.1a.19 .19 0 0 1-.1-.2 .19 .19 0 0 1 .2-.1v-.2h.2l-.2-.2 .2-.1-.1-.2M246.6 23.7l.1 .4-.1 .1 .1 .1-.3 .4M304.5 77.7a.48 .48 0 0 0-.5 0 .48 .48 0 0 0-.2 .5l-.2 .1h-.4l-.5 .9a.77 .77 0 0 0-.8 0 .77 .77 0 0 0-.3 .7 1.37 1.37 0 0 1-.5 1.3 .4 .4 0 0 0-.6 .1 .85 .85 0 0 1-.6 .8l.2 .7a.53 .53 0 0 1 .1 .6 .53 .53 0 0 1-.6 .3l-.1 .2 .2 .3a.38 .38 0 0 1 0 .4 .38 .38 0 0 1-.4 .1v.3a1.13 1.13 0 0 1-.3 1.9v.1l.5 .2-.6 .5 .1 .2a.66 .66 0 0 1 .7 .6 .66 .66 0 0 1-.6 .7l.1 .3 .4 .3a.62 .62 0 0 1 .2 .9l.4 .1v.2a.71 .71 0 0 0-.3 .8 .71 .71 0 0 0 .6 .6 1.18 1.18 0 0 1 .8 .8l-.3 .5a.84 .84 0 0 1 .5 .9l.3 .2a.96 .96 0 0 1 1.1 .4v.3a.38 .38 0 0 0 .6 .2l.1 .1a.46 .46 0 0 0 0 .6 .46 .46 0 0 0 .6 .1 .97 .97 0 0 1 1.2 1.1l.5-.3 .2 .7 .2 .1a.82 .82 0 0 1 1.2-.1l.1 .5a.65 .65 0 0 0 .9-.3h.3l.4 .4 .4-.3a.72 .72 0 0 0 .5 .7 .72 .72 0 0 0 .8-.3l.4-.1a.57 .57 0 0 1 .6-.3 .57 .57 0 0 1 .4 .5l.7-.1a.57 .57 0 0 0 .9-.4 .63 .63 0 0 1 .5-.5 .63 .63 0 0 1 .6 .2l.2-.1a.36 .36 0 0 1 .3-.4 .36 .36 0 0 1 .4 .2h.3l.1-.4a1.05 1.05 0 0 1 1.6-.7l-.1-.5 .9 .1v-.2a.69 .69 0 0 1 .2-.9 .69 .69 0 0 1 .9 0l.1-.3a.64 .64 0 0 1 .5-1v-.6a.78 .78 0 0 0 .9-.2 .78 .78 0 0 0 0-1 .69 .69 0 0 1 .5-1l.4-.1v-.6a.59 .59 0 0 0 .4-.5 .59 .59 0 0 0-.3-.6 .53 .53 0 0 1 .1-.9 .25 .25 0 0 1-.2-.2 .25 .25 0 0 1 .1-.2l.2-.2a.51 .51 0 0 1-.2-.6 .51 .51 0 0 1 .4-.4 1.16 1.16 0 0 0-.4-1.4l-.2-.3a.45 .45 0 0 1-.1-.5 .45 .45 0 0 1 .4-.3v-.1a.74 .74 0 0 1-.2-1l-.1-.2a.96 .96 0 0 1-1-.8l.2-.5-.1-.1a.42 .42 0 0 1-.5-.2 .42 .42 0 0 1 .2-.6l-.3-.3a.77 .77 0 0 1-.9-.9l-.3 .1 .1-.4h-.4a.58 .58 0 0 0-.8-.7l-.2-.2v-.4l-.8-.2M187.9 91.3l.1-.2-.2-.5a.72 .72 0 0 0 .4-1l-.7-1.1a.83 .83 0 0 1 .4-1.4l-.9-.6v-.6l-.5-.2 .5-.5-.1-.1a.55 .55 0 0 1-.3-.8l-.1-.2-.4-.2a.54 .54 0 0 1-.7-.7l-.1-.1h-.2v-.2l-.4-.3a.84 .84 0 0 0 .1-.9 .84 .84 0 0 0-.8-.5l-.7-.2a1.11 1.11 0 0 1-.5-1.4h-.3a.65 .65 0 0 1-.9-.3l-.1-.3-.5 .1v-.7a.68 .68 0 0 1-.7-.6l-1.1 .2a.75 .75 0 0 1-.6-.7l-.6 .1-.3-.5-.3-.1a1.12 1.12 0 0 1-1.9-.6l-.2 .5-.2-.1-.4-.7-.7 .6-.3-.1a.6 .6 0 0 0-.9-.5l-.7 .4a.93 .93 0 0 1-1.6-.4l-.8 .8-.5-.2-.3 .4-.4-.5h-.2a.52 .52 0 0 1-.8 .1l-.3 .2-.4 .7a.64 .64 0 0 1-1 0l-.3 .6-.6-.2-.2 .2a1.07 1.07 0 0 1-1.7 .9l.1 .6-.9-.2v1l-.7 .1-.5 1.1a.59 .59 0 0 0-.9 .4l-.4 1.2a.85 .85 0 0 0-.9 .2 .85 .85 0 0 0-.2 .9v.6l-.1 .5h-.3v.4l-.5 .2a.96 .96 0 0 0-.3 1.3 1.25 1.25 0 0 1-.2 1.4l-.6 .1v.4a.65 .65 0 0 1 .2 1l-.1 .2 .3 .3a.34 .34 0 0 0-.4 .2 .34 .34 0 0 0 0 .4l-.1 .3 .4 .8-.2 .3 .3 .5M227.4 89.1l.1-.1a.4 .4 0 0 1 .3-.4 .4 .4 0 0 1 .4 .2l.3-.2a.51 .51 0 0 1 .5-.6l.4 .7 .4-.5a.85 .85 0 0 0 1.2 .6v.1l.2-.1 .2 .3M231.4 97.4l-.1 .3-.2-.1-.1 .2a.73 .73 0 0 0-.8 .3h-.2a.25 .25 0 0 0-.2-.2 .25 .25 0 0 0-.3 .2l-.4 .4-.5-.7-.4 .5a.83 .83 0 0 0-.8-.8M115.6 103.1a.79 .79 0 0 1-1-.3l-.1 .5-.3-.2a.26 .26 0 0 0-.4-.2 .26 .26 0 0 0-.1 .4 .58 .58 0 0 1-.4 .5 .58 .58 0 0 1-.6-.1l-.1 .4a.34 .34 0 0 0-.6 0 .76 .76 0 0 1-.3 .7 .76 .76 0 0 1-.9 0l.1 .6-.7-.1-.1 .1 .1 .9-.7-.1a.82 .82 0 0 1-.6 .8l-.1 .3a1.35 1.35 0 0 1-.3 1.6l-.5 .1 .2 .6a.61 .61 0 0 1-.2 1l.3 .3-.5 .5 .4 .5-.5 .5 .1 .2a.67 .67 0 0 1 .3 1.1 .6 .6 0 0 0 .2 1.1l.5 .4a1.22 1.22 0 0 1 .4 1.6v.1h.6l-.2 .7 .1 .2a.64 .64 0 0 1 .8 .1 .36 .36 0 0 0-.2 .4 .36 .36 0 0 0 .3 .3l.2 .1a.71 .71 0 0 0 1.1 .6 .83 .83 0 0 1 1 1.1l.5-.1a.63 .63 0 0 1 1 .3 .33 .33 0 0 1 .4-.2 .33 .33 0 0 1 .2 .4l.2 .2 .2-.1a.34 .34 0 0 1 .4-.2 .34 .34 0 0 1 .2 .4l.2 .1 .2-.1a.73 .73 0 0 1 .7-.4 .73 .73 0 0 1 .6 .5h.4l1-.6a1.21 1.21 0 0 1 1.7-.2h.1v-.5l.8 .3 .3-.9 .6 .3 .4-.5a.51 .51 0 0 0 .6-.6 .94 .94 0 0 1 1-1.2l.2 .1a.62 .62 0 0 0 0-.8 .54 .54 0 0 1 .5-.7l-.1-.3a.39 .39 0 0 1 .5-.4l-.1-.6 .6-.4-.1-.3a.55 .55 0 0 1-.3-.6 .55 .55 0 0 1 .4-.4l-.1-.6a1.04 1.04 0 0 1 .3-1.6l-.5-.1 .5-.7-.3-.2a.35 .35 0 0 1-.3-.1 .35 .35 0 0 1-.1-.4l.3-.2v-.2a.77 .77 0 0 1-.2-.9l-.2-.2a1.27 1.27 0 0 1-1.2-1.2l.3-.5-.3-.1a.64 .64 0 0 1-.8-.1 .64 .64 0 0 1-.2-.7l-.4 .1a.25 .25 0 0 0-.1-.3 .25 .25 0 0 0-.2-.1v-.2h-.3a.57 .57 0 0 1-.6-.7l-.3 .2-.3-.6a.72 .72 0 0 1-.8 .2 .72 .72 0 0 1-.4-.8l-.3 .4-.2-.2a.29 .29 0 0 0-.1-.4 .29 .29 0 0 0-.4 .1l-.4 .3M188.7 198.9a.88 .88 0 0 1 .6 .9h.1a.77 .77 0 0 1 1.2-.2 .27 .27 0 0 0 .3 0 .27 .27 0 0 0 .2-.2l.1 .2 .1-.1a.54 .54 0 0 0 .7-.3l.3 .1 .4-.4M190.5 190h-.2l-.3-.2a.48 .48 0 0 1-.7 .3v.1l-.2-.1-.2 .3-.2-.1v.2M190.9 190l.1-.1a.48 .48 0 0 0 .7-.1 .29 .29 0 0 0 .1 .3 .29 .29 0 0 0 .3 .1h.4l.1 .3" fill="none" stroke="#000" stroke-width=".2"/>
<g font-size="8.1">
<text x="27.8" y="8">8</text>
<text x="82.8" y="8">7</text>
<text x="132.8" y="8">6</text>
<text x="182.8" y="8">5</text>
<text x="232.8" y="8">4</text>
<text x="282.8" y="8">3</text>
<text x="332.8" y="8">2</text>
<text x="387.8" y="8">1</text>
<text x="3" y="30.4">F</text>
<text x="413" y="30.4">F</text>
<text x="2.8" y="79.6">E</text>
<text x="412.8" y="79.6">E</text>
<text x="2" y="129.6">D</text>
<text x="412" y="129.6">D</text>
<text x="1.7" y="179.6">C</text>
<text x="411.7" y="179.6">C</text>
<text x="2.7" y="229.6">B</text>
<text x="412.7" y="229.6">B</text>
<text x="2" y="278.9">A</text>
<text x="412" y="278.9">A</text>
<text x="27.8" y="295">8</text>
<text x="82.8" y="295">7</text>
<text x="132.8" y="295">6</text>
<text x="182.8" y="295">5</text>
<text x="232.8" y="295">4</text>
<text x="282.8" y="295">3</text>
<text x="332.8" y="295">2</text>
<text x="387.8" y="295">1</text>
</g>
<g font-size="4.7">
<text x="50.3" y="22.5">AG</text>
<text x="290.6" y="31">AR</text>
<text x="367.7" y="77.2">AQ</text>
<text x="107.7" y="81.1">AH</text>
<text x="356.4" y="113.5">AL</text>
<text x="218.1" y="118.3">AO</text>
<text x="255.4" y="121.5">AP</text>
<text x="133.7" y="149.8">AI</text>
<text x="195.7" y="155.9">AK</text>
</g>
<g font-size="4.7" fill="#191924">
<text x="96.5" y="28.2">1</text>
<text x="335.8" y="32">1</text>
<text x="227.1" y="38.6">DETAIL AR</text>
<text x="224.7" y="43.1">SCALE 1 : 10</text>
<text x="343.6" y="52.6">Thk.: 2.5</text>
<text x="115.6" y="55.1">Thk.: 2.5</text>
<text x="160.7" y="63.2">DETAIL AG</text>
<text x="377.6" y="65.2">DETAIL AQ</text>
<text x="160.1" y="67.7">SCALE 1 : 3</text>
<text x="375.7" y="69.8">SCALE 1 : 10</text>
<text x="215.8" y="107.9">SCALE 1 : 10</text>
<text x="217.7" y="103.4">DETAIL AO</text>
<text x="250.4" y="107.1">SCALE 1 : 10</text>
<text x="252.9" y="102.6">DETAIL AP</text>
<text x="300.1" y="106.5">DETAIL AL</text>
<text x="297.3" y="111">SCALE 1 : 10</text>
<text x="163" y="119">SCALE 1 : 3</text>
<text x="164" y="114.4">DETAIL AH</text>
<text x="106.9" y="128.1">DETAIL AI</text>
<text x="103.5" y="132.6">SCALE 1 : 10</text>
<text x="211.3" y="138.4">SECTION AN-AN</text>
<text x="175.6" y="177.8">SECTION AJ-AJ</text>
<text x="177.1" y="208.9">SCALE 1 : 10</text>
<text x="179.6" y="204.4">DETAIL AK</text>
<text x="335.9" y="245.6">Filter Disk with body</text>
<text x="334.7" y="260.5">Savin Carpet</text>
<text x="336.4" y="278.5">146008-FD-01</text>
</g>
<g font-size="4.7" fill="#808000">
<text x="279.2" y="117.4">AN</text>
<text x="279.2" y="134.7">AN</text>
<text x="122.9" y="152.8">AJ</text>
<text x="122.9" y="170.1">AJ</text>
</g>
<text font-size="4.5" x="371.7" y="264.6">Centigrade Ind. Inc.</text>
<text font-size="3.9" x="400.9" y="275.5">A3</text>
<g font-size="2.8" fill="#808000">
<text x="308.5" y="81.2" transform="rotate(-90 308.5 81.2)">28</text>
<text x="228" y="87.6">40</text>
<text x="223.2" y="93.8" transform="rotate(-90 223.2 93.8)">15</text>
<text x="314.9" y="90.2" transform="rotate(-90 314.9 90.2)">92</text>
<text x="114.5" y="106.5" transform="rotate(-90 114.5 106.5)">28</text>
<text x="121.6" y="115.3" transform="rotate(-90 121.6 115.3)">92</text>
<text x="316" y="122.5">1582</text>
<text x="312.1" y="147.7">2584</text>
<text x="171.8" y="153.7" transform="rotate(-90 171.8 153.7)">38</text>
<text x="35.8" y="157.7">561</text>
<text x="148.6" y="157.4">561</text>
<text x="251.3" y="157.8">80</text>
<text x="168.5" y="162.1" transform="rotate(-90 168.5 162.1)">152</text>
<text x="171.8" y="168.6" transform="rotate(-90 171.8 168.6)">38</text>
<text x="28.4" y="184">80</text>
<text x="85.7" y="180.4">17*152=2584</text>
<text x="161.9" y="184.7">80</text>
<text x="189.1" y="188.2">40</text>
<text x="129.2" y="192" transform="rotate(-90 129.2 192)">20</text>
<text x="148.1" y="192.6" transform="rotate(75 148.1 192.6)">12</text>
<text x="183.9" y="195.9" transform="rotate(-90 183.9 195.9)">15</text>
</g>
<g font-size="2.8" fill="#191924">
<text x="308.9" y="83.8">22</text>
<text x="258" y="90.2" transform="rotate(-90 258 90.2)">79</text>
<text x="399.9" y="113.1">20</text>
<text x="394.8" y="114.4" transform="rotate(-90 394.8 114.4)">76</text>
<text x="247.5" y="126.8" transform="rotate(-90 247.5 126.8)">152</text>
<text x="401.6" y="126.5" transform="rotate(-90 401.6 126.5)">152</text>
<text x="394.6" y="136.5" transform="rotate(-90 394.6 136.5)">76</text>
<text x="316.1" y="138.1">1866</text>
<text x="90.1" y="144.1">1908</text>
<text x="370.3" y="156">76</text>
<text x="44.2" y="161.1" transform="rotate(-90 44.2 161.1)">304</text>
<text x="261.2" y="160" transform="rotate(-90 261.2 160)">40</text>
<text x="282.8" y="255.9">M.Veaz</text>
<text x="282.5" y="260.1">E.Beygi</text>
</g>
<g font-size="2.8">
<text x="317.1" y="255.9">01/2022</text>
<text x="282.9" y="263.6">D. Dehghani</text>
<text x="317.1" y="260.1">01/2022</text>
<text x="317.1" y="264.2">01/2022</text>
</g>
<g font-size="2">
<text x="277" y="225.8">Note:</text>
<text x="275" y="234.9">UNLESS OTHERWISE SPECIFIED:</text>
<text x="275" y="237.4">DIMENSIONS ARE IN MILLIMETERS</text>
<text x="275" y="239.9">SURFACE FINISH:</text>
<text x="311.3" y="234.5">DEBURR AND</text>
<text x="311.3" y="237">BREAK SHARP</text>
<text x="311.3" y="239.5">EDGES</text>
<text x="342.6" y="236">DO NOT SCALE DRAWING</text>
<text x="391" y="236.6">REVISION:</text>
<text x="403.9" y="236.6">00</text>
<text x="275" y="242.4">TOLERANCES:</text>
<text x="276.6" y="244.9">LINEAR:</text>
<text x="330.2" y="242.4">TITLE:</text>
<text x="391.9" y="243.7">QTY:</text>
<text x="276.6" y="247.4">ANGULAR:</text>
<text x="288.5" y="251.7">NAME</text>
<text x="304.2" y="251.7">SIGNATURE</text>
<text x="321.4" y="251.7">DATE</text>
<text x="274.8" y="255.9">DRAWN</text>
<text x="275.1" y="260.1">CHK'D</text>
<text x="274.6" y="264.2">APPV'D</text>
<text x="275.3" y="268.5">QC</text>
<text x="275" y="273">MATERIAL:</text>
<text x="302.1" y="273">MATERIAL STD.</text>
<text x="330" y="272.5">DWG NO.</text>
<text x="275.6" y="285.6">WEIGHT:</text>
<text x="330.1" y="285.6">SCALE:1:20</text>
<text x="374.5" y="285.6">SHEET 5 OF 10</text>
</g>
</svg>
